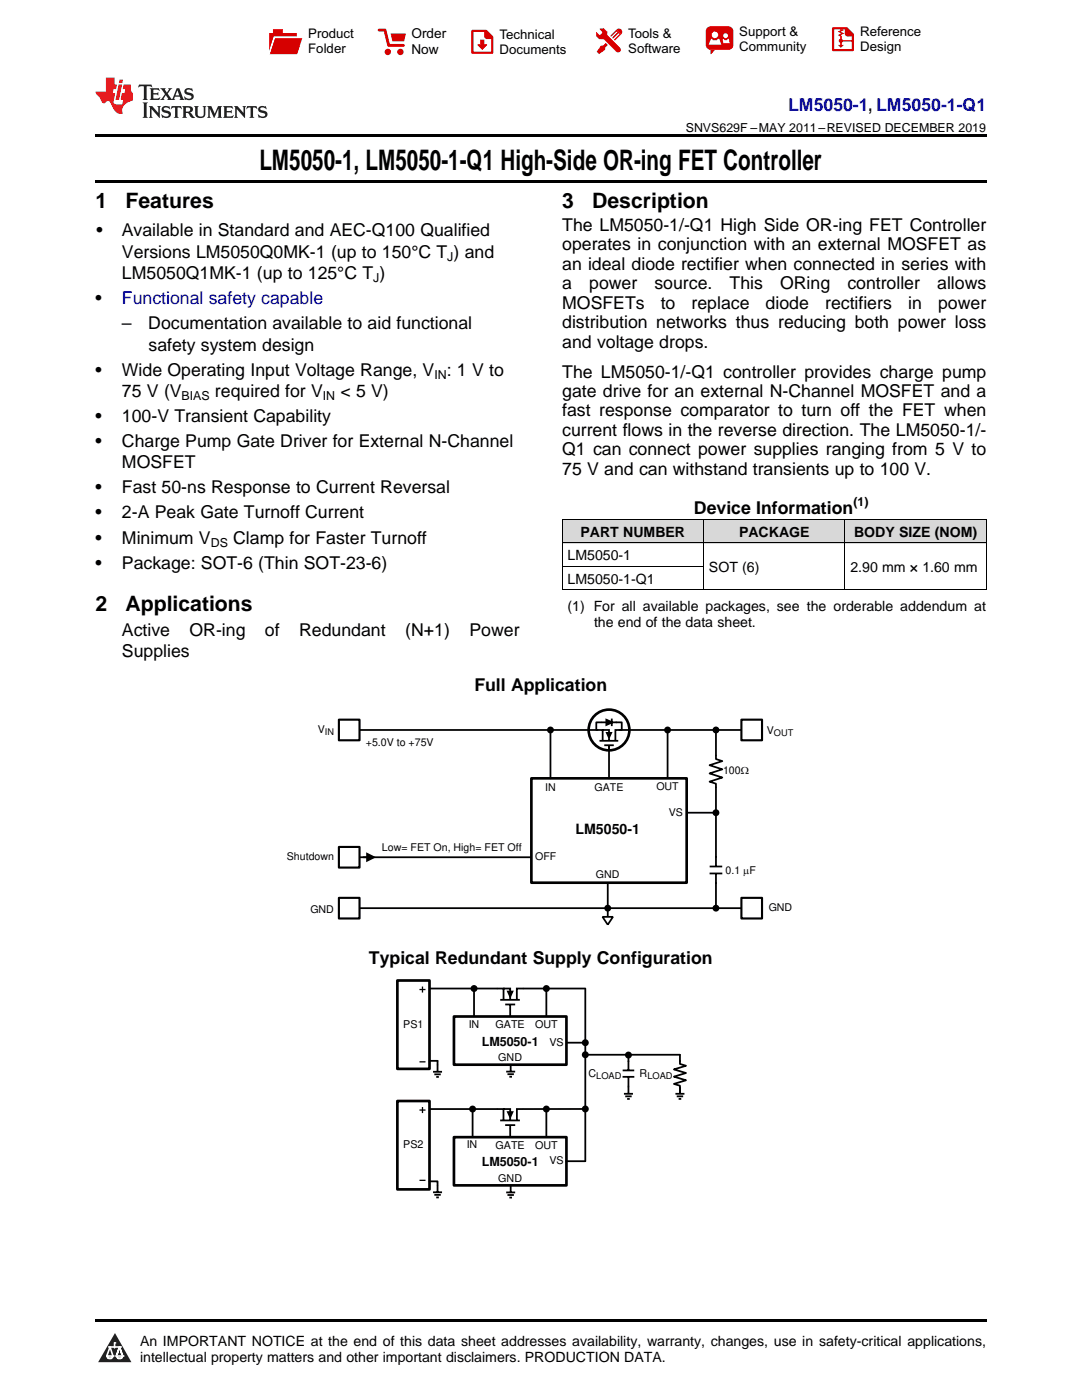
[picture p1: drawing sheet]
<svg xmlns="http://www.w3.org/2000/svg" width="216mm" height="279mm" viewBox="0 0 216 279" stroke-linecap="round" stroke-linejoin="round" font-family="sans-serif">
<g fill="#d8d8d8">
<path d="M112.2 103.8h28.2v4.6h-28.2z"/>
<path d="M140.4 103.8h28.2v4.6h-28.2z"/>
<path d="M168.6 103.8h28.2v4.6h-28.2z"/>
</g>
<path d="M22.9 266l3.3 5.9h-6.6z" fill-rule="evenodd" fill="#231f20"/>
<path d="M21.3 270.6h1.2l-.3 .5h-.3a.53 .53 0 0 1-.6-.5z" fill-rule="evenodd" fill="#fff"/>
<path d="M21.3 270.6h1.2l-.3 .5h-.3a.53 .53 0 0 1-.6-.5z" fill="none" stroke="#231f20" stroke-width=".33"/>
<path d="M21.3 270.6l1.2 .1-.3 .4h-.5z" fill="none" stroke="#fff" stroke-width=".33"/>
<path d="M22.9 268.9h.1" fill="none" stroke="#fff" stroke-width=".33"/>
<path d="M22.9 268v.9z" fill="#fff"/>
<path d="M22.9 268v.9z" fill="none" stroke="#fff" stroke-width=".33"/>
<circle cx="22.9" cy="268" r=".16" fill="#fff"/>
<path d="M21.8 268.8h.1" fill="none" stroke="#fff" stroke-width=".33"/>
<path d="M21.8 268.8h2.2z" fill="#fff"/>
<path d="M21.8 268.8h2.2z" fill="none" stroke="#fff" stroke-width=".33"/>
<circle cx="24" cy="268.8" r=".16" fill="#fff"/>
<path d="M23.2 270.6h.1" fill="none" stroke="#fff" stroke-width=".33"/>
<path d="M23.8 268.8l-.6 1.8z" fill-rule="evenodd" fill="#fff"/>
<path d="M23.8 268.8l-.6 1.8z" fill="none" stroke="#fff" stroke-width=".33"/>
<path d="M23.8 268.8l.7 1.8z" fill-rule="evenodd" fill="#fff"/>
<path d="M23.8 268.8l.7 1.8z" fill="none" stroke="#fff" stroke-width=".33"/>
<path d="M24.4 270.6h.1" fill="none" stroke="#fff" stroke-width=".33"/>
<circle cx="21.3" cy="270.6" r=".16" fill="#fff"/>
<path d="M22 268.8l-.7 1.8z" fill="#fff"/>
<path d="M22 268.8l-.7 1.8z" fill="none" stroke="#fff" stroke-width=".33"/>
<path d="M22 268.8l.5 1.8z" fill="#fff"/>
<path d="M22 268.8l.5 1.8z" fill="none" stroke="#fff" stroke-width=".33"/>
<circle cx="22.5" cy="270.6" r=".16" fill="#fff"/>
<path d="M23.3 270.6h1.2a.63 .63 0 0 1-.6 .5 .63 .63 0 0 1-.6-.5z" fill-rule="evenodd" fill="#fff"/>
<path d="M23.3 270.6h1.2a.63 .63 0 0 1-.6 .5 .63 .63 0 0 1-.6-.5z" fill="none" stroke="#231f20" stroke-width=".33"/>
<path d="M23.3 270.6h1.2l-.4 .5h-.5z" fill="none" stroke="#fff" stroke-width=".33"/>
<path d="M23.2 270.6h.1" fill="none" stroke="#fff" stroke-width=".33"/>
<circle cx="24.5" cy="270.6" r=".16" fill="#fff"/>
<path d="M19 263.2h177.8v.5h-177.8z" fill="#000"/>
<g fill="#000">
<path d="M101.4 197.9h.9l-.5 1zM101.3 221.9h1l-.5 1.1z"/>
<circle cx="94.6" cy="197.3" r=".51"/>
<circle cx="109" cy="197.3" r=".51"/>
<circle cx="94.3" cy="221.3" r=".51"/>
<circle cx="109" cy="221.3" r=".51"/>
</g>
<g fill="none" stroke="#000" stroke-width=".36">
<path d="M83 197.3h17.5v2.1M94.6 197.3v6.4M99.8 199.5h3.9M100.5 197.3h1.3v2.2M101.4 197.9h.9l-.5 1zM109 197.3v6.4M116.7 197.3h-13.6v2.1M116.8 197.3v34.4M100.8 200.5h2M101 213.9h1.8M101.3 214.4h1.2M101.6 214.9h.6"/>
<path d="M101.8 200.6v3.1M101.9 212.5v1.3M82.9 221.3h17.6v2.2M94.3 221.3v6.4M99.8 223.6h3.9M100.5 221.3h1.3v2.3M100.8 224.5h2M101 238h1.8M101.3 238.5h1.2M101.3 221.9h1l-.5 1.1zM101.6 239h.6M101.8 224.7v3"/>
<path d="M101.9 236.6v1.3M109 221.3v6.4M116.8 221.3h-13.7v2.2"/>
<circle cx="94.6" cy="197.3" r=".51"/>
<circle cx="109" cy="197.3" r=".51"/>
<circle cx="94.3" cy="221.3" r=".51"/>
<circle cx="109" cy="221.3" r=".51"/>
</g>
<path d="M79.3 195.7h6.4v17.6h-6.4z" fill-rule="evenodd" fill="#fff"/>
<path d="M79.3 195.7h6.4v17.6h-6.4z" fill="none" stroke="#000" stroke-width=".53"/>
<path d="M79.3 219.7h6.4v17.7h-6.4z" fill-rule="evenodd" fill="#fff"/>
<path d="M79.3 219.7h6.4v17.7h-6.4z" fill="none" stroke="#000" stroke-width=".53"/>
<path d="M85.7 211.7h1.6v2.1M86.4 213.9h1.8M86.7 214.4h1.2M87 214.9h.6M85.7 235.8h1.6v2.1M86.4 237.9h1.8M86.7 238.5h1.2M87 239h.6" fill="none" stroke="#000" stroke-width=".36"/>
<path d="M90.6 202.9h22.4v9.6h-22.4z" fill-rule="evenodd" fill="#fff"/>
<path d="M90.6 202.9h22.4v9.6h-22.4z" fill="none" stroke="#000" stroke-width=".53"/>
<path d="M90.6 226.9h22.4v9.7h-22.4z" fill-rule="evenodd" fill="#fff"/>
<path d="M90.6 226.9h22.4v9.7h-22.4z" fill="none" stroke="#000" stroke-width=".53"/>
<g fill="none" stroke="#000" stroke-width=".36">
<path d="M113.2 208.1h3.6M116.8 210.5h18.9M124.2 214.9h2.4M124.2 213.6h2.4M124.5 218.3h1.8M124.8 218.8h1.2M125.1 219.3h.6M125.4 210.5v3.1M125.4 215v3.2M134.8 218.3h1.8M135 218.8h1.3M135.4 219.3h.5"/>
<path d="M135.7 211.7v.6l1.2 .4-2.4 .7 2.4 .7-2.4 .8 2.4 .7-2.4 .7 1.2 .4v.6M135.7 210.5v1.3M135.7 216.9v1.3M113 231.7h3.8"/>
<circle cx="116.8" cy="208.1" r=".51"/>
<circle cx="116.8" cy="210.5" r=".51"/>
<circle cx="125.4" cy="210.6" r=".51"/>
<circle cx="116.8" cy="221.3" r=".51"/>
</g>
<path d="M83.7 197.5h1.2M84.3 196.9v1.2M83.7 211.9h1.2M83.7 221.5h1.2M83.7 235.6h1.2M84.3 220.9v1.2" fill="none" stroke="#000" stroke-width=".26"/>
<g fill="#000">
<circle cx="116.8" cy="208.1" r=".51"/>
<circle cx="116.8" cy="210.5" r=".51"/>
<circle cx="125.4" cy="210.6" r=".51"/>
<circle cx="116.8" cy="221.3" r=".51"/>
</g>
<circle cx="121.5" cy="145.7" r="4.1" fill="#fff"/>
<circle cx="121.5" cy="145.7" r="4.1" fill="none" stroke="#000" stroke-width=".53"/>
<path d="M121 143.6l1.2 .6-1.2 .5zM121.1 146.3h.9l-.5 .9z" fill="#000"/>
<path d="M119.6 147.8h3.8M120.3 145.7h1.2v2.1M120.6 148.7h1.9M121 143.6l1.2 .6-1.2 .5zM121.1 146.3h.9l-.5 .9zM121.5 148.9v.6M122.1 143.4v1.5M123 144.2h1.1v1.5h-1.3v2M123 144.2h-4v1.5h1.3v2M69.3 171.1h52M121.3 175.7v5M136.5 162.2h6.4" fill="none" stroke="#000" stroke-width=".35"/>
<path d="M106 155.3h31v20.9h-31z" fill-rule="evenodd" fill="#fff"/>
<path d="M106 155.3h31v20.9h-31z" fill="none" stroke="#000" stroke-width=".53"/>
<path d="M120.2 183h2.1l-1 1.5zM121.3 181v2" fill="none" stroke="#000" stroke-width=".35"/>
<path d="M67.6 169h4.1v4.1h-4.1z" fill-rule="evenodd" fill="#fff"/>
<path d="M67.6 169h4.1v4.1h-4.1z" fill="none" stroke="#000" stroke-width=".42"/>
<path d="M70 181.2h78.3" fill="none" stroke="#000" stroke-width=".35"/>
<path d="M147.9 179.2h4.2v4.1h-4.2z" fill-rule="evenodd" fill="#fff"/>
<path d="M147.9 179.2h4.2v4.1h-4.2z" fill="none" stroke="#000" stroke-width=".42"/>
<g fill="#000">
<path d="M73.1 170.1l1.9 1-1.9 1z"/>
<circle cx="121.3" cy="181.2" r=".51"/>
</g>
<g fill="none" stroke="#000" stroke-width=".35">
<path d="M72.5 171.1h.8"/>
<circle cx="121.3" cy="181.2" r=".51"/>
</g>
<path d="M67.6 179.2h4.1v4.1h-4.1z" fill-rule="evenodd" fill="#fff"/>
<path d="M67.6 179.2h4.1v4.1h-4.1z" fill="none" stroke="#000" stroke-width=".42"/>
<g fill="none" stroke="#000" stroke-width=".35">
<path d="M70.5 145.7h48.7M109.8 145.7v9.6M121.5 149v6.3M123.6 145.7h26.9M133.2 145.6v9.7M142.9 145.7v5.8l1.2 .4-2.5 .8 2.5 .8-2.5 .9 2.5 .8-2.5 .8 1.3 .4v16.5M141.6 174.3h2.5M141.6 172.9h2.5M142.9 174.5v6.7"/>
<circle cx="109.8" cy="145.7" r=".51"/>
<circle cx="133.2" cy="145.7" r=".51"/>
<circle cx="142.9" cy="145.7" r=".51"/>
<circle cx="142.9" cy="162.2" r=".51"/>
<circle cx="142.9" cy="181.2" r=".51"/>
</g>
<g fill="#000">
<circle cx="109.8" cy="145.7" r=".51"/>
<circle cx="133.2" cy="145.7" r=".51"/>
<circle cx="142.9" cy="145.7" r=".51"/>
<circle cx="142.9" cy="162.2" r=".51"/>
<circle cx="142.9" cy="181.2" r=".51"/>
</g>
<path d="M147.9 143.6h4.2v4.1h-4.2z" fill-rule="evenodd" fill="#fff"/>
<path d="M147.9 143.6h4.2v4.1h-4.2z" fill="none" stroke="#000" stroke-width=".42"/>
<path d="M67.6 143.6h4.1v4.1h-4.1z" fill-rule="evenodd" fill="#fff"/>
<path d="M67.6 143.6h4.1v4.1h-4.1z" fill="none" stroke="#000" stroke-width=".42"/>
<path d="M112.2 117.7h84.6M112.2 113h28.2M112.2 108.4h84.6M112.2 103.7h84.6M112.2 103.7v14M140.4 103.7v14M168.6 103.7v14M196.8 103.7v14" fill="none" stroke="#000" stroke-width=".2"/>
<path d="M19 35.9h177.8v.5h-177.8zM19 26.8h177.8v.6h-177.8zM112.2 117.7h.1zM168.5 117.7h.1zM196.7 117.7h.1z" fill="#000"/>
<path d="M27.7 16.9l-.1 .6 .6-.3h.5v.2v2.2l-.2 .4h1l-.2-.4v-2.2v-.2h.5l.6 .3-.2-.6zM29.9 17.6l.2 .4v1.6l-.2 .4h1.9l.1-.6a1.09 1.09 0 0 1-1.3 .1v-.6h.6l.4 .2v-.7l-.2 .2h-.8v-.6l.2-.1a1.01 1.01 0 0 1 1 .3l-.1-.6zM32 17.6l.9 1.2-1 1.2h.9l-.2-.3 .5-.7 .5 .7-.3 .3h1.7l-.2-.3 .1-.4h1l.1 .4-.2 .3h1l-.3-.4-.7-2h-.5l-1 2.2-.8-1.1 .9-1.1h-.9l.2 .2-.4 .7-.4-.7 .2-.2zM35.4 18l.4 1h-.8zM37 17.7a.66 .66 0 0 0-.2 .8 .66 .66 0 0 0 .6 .4l.7 .2 .1 .2a.8 .8 0 0 1-.7 .4 .8 .8 0 0 1-.7-.5l.1 .8 .2-.2a.94 .94 0 0 0 1.1 .1 .94 .94 0 0 0 .4-.9 1.48 1.48 0 0 0-1.3-.6v-.4a1.1 1.1 0 0 1 1.2 .2l-.2-.6-.2 .1-.5-.1zM28.5 20.4l.2 .4v2.3l-.2 .4h1l-.2-.4v-2.3l.2-.4zM29.7 21.2l.2 .4v1.5l-.2 .4h.8l-.3-.4 .1-1.3 1.6 1.8v-2l.2-.4h-.7l.2 .2v1.1l-1.2-1.3zM32.5 21.3a.66 .66 0 0 0-.2 .8 .66 .66 0 0 0 .6 .4l.6 .2 .2 .2a.8 .8 0 0 1-.8 .4 .8 .8 0 0 1-.7-.5l.2 .7 .2-.1a.94 .94 0 0 0 1 .1 .94 .94 0 0 0 .5-1 1.47 1.47 0 0 0-1.3-.6l-.1-.3a1.1 1.1 0 0 1 1.3 .2l-.2-.6-.2 .1-.5-.2zM34.3 21.2l-.2 .6a.64 .64 0 0 1 .8-.3v1.6l-.2 .4h1l-.3-.4 .1-1.6a.66 .66 0 0 1 .8 .3l-.2-.6zM36.3 21.2l.3 .4v1.5l-.3 .4h1l-.2-.2v-.7h.5l.1 .1a.8 .8 0 0 0 1.2 .7l-1-1a.62 .62 0 0 0 .6-.5 .62 .62 0 0 0-.6-.7zM37.1 21.5h.1a.48 .48 0 0 1 .6 0 .48 .48 0 0 1 .1 .6l-.2 .1-.6 .1zM38.7 21.2l.2 .2a2.29 2.29 0 0 0 .4 2 1.05 1.05 0 0 0 1.7-.7v-1.3l.2-.2h-.8l.2 .4v1.1a.61 .61 0 0 1-.6 .6 .61 .61 0 0 1-.6-.6v-1.1l.3-.4zM41.3 21.2l.3 .4v1.5l-.3 .4h.8l-.2-.4v-1.4l.8 1.9 .9-1.9v1.4l-.2 .4h.9l-.2-.4v-1.5l.2-.4h-.8l-.7 1.5-.6-1.5zM44.5 21.2l.2 .4v1.5l-.2 .4h1.9l.2-.6a1.1 1.1 0 0 1-1.4 .2v-.7h.6l.4 .2v-.6l-.2 .1-.8 .1v-.6l.2-.1a1.02 1.02 0 0 1 1.1 .2l-.2-.5zM46.7 21.2l.2 .4v1.5l-.2 .4h.8l-.3-.4 .1-1.3 1.6 1.8v-2l.2-.4h-.7l.2 .2v1.1l-1.2-1.3zM49.3 21.2l-.1 .6a.64 .64 0 0 1 .8-.3v1.6l-.3 .4h1l-.2-.4v-1.6a.66 .66 0 0 1 .8 .3l-.1-.6zM51.7 21.3a.66 .66 0 0 0-.2 .7 .66 .66 0 0 0 .7 .5l.6 .2 .1 .2a.8 .8 0 0 1-.7 .4 .8 .8 0 0 1-.7-.5l.1 .7 .2-.1a.94 .94 0 0 0 1.1 .1 .94 .94 0 0 0 .4-1 1.48 1.48 0 0 0-1.2-.6l-.1-.3a1.1 1.1 0 0 1 1.2 .2l-.2-.6-.1 .1-.6-.2z" fill="#231f20"/>
<path d="M21.1 15.5v2.8h-2v.4l.9 .9a.96 .96 0 0 0 1 1 .59 .59 0 0 1 .5-.4 .59 .59 0 0 1 .5 .3l.4 .8a1.61 1.61 0 0 0 2.1 1.3 1.63 1.63 0 0 1 1.1-2.2l.9-.3v-1.5a1.6 1.6 0 0 1-.4-1.7h-1.4l-.2 .9h.5l-.2 .8h-.5l-.2 1v.3h.5l-.2 .9h-.7a.74 .74 0 0 1-1-.6l.3-1.6h-.5l.2-.8h.5l.1-.9h-.4v-1.4zM23.7 16.9l-.7 3h.8l.6-3zM23.8 15.9l-.1 .7h.7l.2-.7z" fill="#ee1d23"/>
<g fill="#d60000">
<path d="M54.5 5.8h2v.8h2.7v4.2h-5.5v-4.2h.8z" fill-rule="evenodd"/>
<path d="M54.8 7.5h5.6l-1.1 3.3h-5.6z" fill-rule="evenodd"/>
</g>
<path d="M54.7 7.4h5.7l-.1 .1h-5.5l-1.1 3.3z" fill-rule="evenodd" fill="#fff"/>
<path d="M54.7 7.4h5.7l-.1 .1h-5.5l-1.1 3.3z" fill="none" stroke="#fff" stroke-width=".2"/>
<path d="M75.6 6h1.2l.7 3.1h3" fill="none" stroke="#d60000" stroke-width=".56"/>
<g fill="#d60000">
<path d="M77.9 6.7h3.1l-.4 1.5h-2.3z" fill-rule="evenodd"/>
<circle cx="77.4" cy="10.4" r=".64"/>
<circle cx="79.9" cy="10.4" r=".64"/>
</g>
<path d="M94.3 6.2h2.7l1.2 1.2v3.1h-3.9z" fill="none" stroke="#d60000" stroke-width=".44"/>
<g fill="#d60000">
<path d="M95.8 7.9h.8v1h.6l-1 1.1-.9-1v-.1h.5z" fill-rule="evenodd"/>
<path d="M96.6 6.2h.4l1.2 1.2v.4h-1.2l-.4-.4z" fill-rule="evenodd"/>
<path d="M119.7 5.7h.8l.6 .6 .1 .7 2.5 2.5-.7 .8-2.4-2.3-1.1-.2-.5-.6v-.8l.7 .6 .5-.4v-.2l-.5-.5z" fill-rule="evenodd"/>
<path d="M119.9 9.1h.5l.5-.5 .4 .4-.5 .5-.1 .4-1.2 .9-.4-.5z" fill-rule="evenodd"/>
<path d="M123 5.9a.67 .67 0 0 1 1 0 .67 .67 0 0 1 0 .9z" fill-rule="evenodd"/>
<path d="M123 5.9l1 .9-1.2 1.2h-.2v-.2l.9-.9 .1-.2h-.2l-1 1h-.2v-.2l1-1v-.2h-.2l-1 1h-.2v-.2z" fill-rule="evenodd"/>
<circle cx="123.3" cy="9.9" r=".54"/>
</g>
<path d="M121.1 6.3l-.1 .7" fill="none" stroke="#d60000" stroke-width=".2"/>
<g fill="#d60000">
<path d="M141.1 5.5l.7-.2h3.6a.95 .95 0 0 1 .9 .9v2.8a.95 .95 0 0 1-.9 .9h-3.6a.95 .95 0 0 1-1-.9v-2.8z" fill-rule="evenodd"/>
<path d="M141.8 9.9h.9l-.8 .9h-.1z" fill-rule="evenodd"/>
</g>
<g fill="#fff">
<path d="M144.3 8.6h1.3z"/>
<path d="M141.9 7.8h.2l.2 .2h.7l.2-.2h.3l.4 1.1h-2.5z" fill-rule="evenodd"/>
<path d="M144.2 7.8h.2l.2 .2h.5l.1-.2h.2l.2 .8h-1.3z" fill-rule="evenodd"/>
<circle cx="142.6" cy="6.9" r=".65"/>
<circle cx="144.8" cy="7.1" r=".48"/>
</g>
<path d="M166.2 5.6h2.8l1.2 1.3v3.1h-4z" fill="none" stroke="#d60000" stroke-width=".44"/>
<path d="M167.8 7.3v1.8M167.8 8.1h2.3" fill="none" stroke="#d60000" stroke-width=".3"/>
<g fill="#d60000">
<path d="M168.6 5.6h.4l1.2 1.3v.4h-1.1l-.5-.6z" fill-rule="evenodd"/>
<circle cx="167.8" cy="8.1" r=".42"/>
<circle cx="169.1" cy="6.7" r=".55"/>
</g>
<g fill="#d60000">
<path d="M167.2 9h1.2l-.6 .5z"/>
<path d="M167.5 5.8h.6l.3 .2-.6 .3 .6 .4-.7 .3 .2 .3h-.2l-.5-.3 .6-.3-.6-.4 .6-.3z"/>
</g>
<text font-size="5.6" x="51.8" y="33.9">LM5050-1, LM5050-1-Q1 High-Side OR-ing FET Controller</text>
<g font-size="4.2">
<text x="19" y="41.5">1</text>
<text x="25" y="41.5">Features</text>
<text x="112.2" y="41.5">3</text>
<text x="118.2" y="41.5">Description</text>
<text x="19" y="121.9">2</text>
<text x="25" y="121.9">Applications</text>
</g>
<text font-size="3.5" fill="#00f" x="157.3" y="22.2">LM5050-1, LM5050-1-Q1</text>
<g font-size="3.5">
<text x="19.2" y="47.2">•</text>
<text x="24.3" y="47.2">Available in Standard and AEC-Q100 Qualified</text>
<text x="112.2" y="46.1">The LM5050-1/-Q1 High Side OR-ing FET Controller</text>
<text x="24.3" y="51.4">Versions LM5050Q0MK-1 (up to 150°C T ) and</text>
<text x="112.2" y="50">operates in conjunction with an external MOSFET as</text>
<text x="112.2" y="53.9">an ideal diode rectifier when connected in series with</text>
<text x="24.3" y="55.6">LM5050Q1MK-1 (up to 125°C T )</text>
<text x="112.2" y="57.7">a</text>
<text x="117.6" y="57.7">power</text>
<text x="130.6" y="57.7">source.</text>
<text x="145.6" y="57.7">This</text>
<text x="155.7" y="57.7">ORing</text>
<text x="169.1" y="57.7">controller</text>
<text x="187" y="57.7">allows</text>
<text x="19" y="60.6">•</text>
<text x="24.3" y="65.7">–</text>
<text x="29.6" y="65.7">Documentation available to aid functional</text>
<text x="112.2" y="61.6">MOSFETs</text>
<text x="112.2" y="65.5">distribution networks thus reducing both power loss</text>
<text x="131.8" y="61.6">to</text>
<text x="138" y="61.6">replace</text>
<text x="152.8" y="61.6">diode</text>
<text x="164.6" y="61.6">rectifiers</text>
<text x="181.2" y="61.6">in</text>
<text x="187.2" y="61.6">power</text>
<text x="29.6" y="70">safety system design</text>
<text x="112.2" y="69.4">and voltage drops.</text>
<text x="19" y="75">•</text>
<text x="24.3" y="75">Wide Operating Input Voltage Range, V</text>
<text x="89.1" y="75">: 1 V to</text>
<text x="112.2" y="75.4">The LM5050-1/-Q1 controller provides charge pump</text>
<text x="24.3" y="79.2">75 V (V</text>
<text x="42.9" y="79.2">required for V</text>
<text x="67.9" y="79.2">&lt; 5 V)</text>
<text x="112.2" y="79.2">gate drive for an external N-Channel MOSFET and a</text>
<text x="112.2" y="83.1">fast response comparator to turn off the FET when</text>
<text x="19" y="84.2">•</text>
<text x="19" y="89.2">•</text>
<text x="24.3" y="84.2">100-V Transient Capability</text>
<text x="24.3" y="89.2">Charge Pump Gate Driver for External N-Channel</text>
<text x="112.2" y="87">current flows in the reverse direction. The LM5050-1/-</text>
<text x="24.3" y="93.5">MOSFET</text>
<text x="112.2" y="90.9">Q1 can connect power supplies ranging from 5 V to</text>
<text x="112.2" y="94.8">75 V and can withstand transients up to 100 V.</text>
<text x="19" y="98.5">•</text>
<text x="24.3" y="98.5">Fast 50-ns Response to Current Reversal</text>
<text x="19" y="103.5">•</text>
<text x="24.3" y="103.5">2-A Peak Gate Turnoff Current</text>
<text x="138.5" y="102.5">Device Information</text>
<text x="19" y="108.5">•</text>
<text x="19" y="113.5">•</text>
<text x="24.3" y="108.5">Minimum V</text>
<text x="24.3" y="113.5">Package: SOT-6 (Thin SOT-23-6)</text>
<text x="46.5" y="108.5">Clamp for Faster Turnoff</text>
<text x="24.3" y="126.9">Active</text>
<text x="24.3" y="131.2">Supplies</text>
<text x="37.8" y="126.9">OR-ing</text>
<text x="52.9" y="126.9">of</text>
<text x="59.7" y="126.9">Redundant</text>
<text x="80.9" y="126.9">(N+1)</text>
<text x="93.7" y="126.9">Power</text>
<text x="94.7" y="137.9">Full Application</text>
<text x="73.6" y="192.4">Typical Redundant Supply Configuration</text>
</g>
<text font-size="3.5" fill="#0000c8" x="24.3" y="60.6">Functional safety capable</text>
<g font-size="2.8">
<text x="115.8" y="107.1">PART NUMBER</text>
<text x="147.5" y="107.1">PACKAGE</text>
<text x="170.4" y="107.1">BODY SIZE (NOM)</text>
<text x="113.2" y="111.8">LM5050-1</text>
<text x="113.2" y="116.5">LM5050-1-Q1</text>
<text x="141.5" y="114.1">SOT (6)</text>
<text x="169.7" y="114.1">2.90 mm × 1.60 mm</text>
<text x="113.2" y="122">(1) For all available packages, see the orderable addendum at</text>
<text x="118.5" y="125.1">the end of the data sheet.</text>
<text x="114.8" y="166.4">LM5050-1</text>
<text x="27.9" y="268.6">An IMPORTANT NOTICE at the end of this data sheet addresses availability, warranty, changes, use in safety-critical applications,</text>
<text x="27.9" y="271.8">intellectual property matters and other important disclaimers. PRODUCTION DATA.</text>
</g>
<g font-size="2.7">
<text x="82.1" y="7.7">Order</text>
<text x="82.1" y="10.7">Now</text>
</g>
<g font-size="2.6">
<text x="61.5" y="7.6">Product</text>
<text x="61.5" y="10.6">Folder</text>
<text x="99.7" y="7.8">Technical</text>
<text x="99.7" y="10.8">Documents</text>
<text x="125.3" y="7.6">Tools &amp;</text>
<text x="125.3" y="10.6">Software</text>
<text x="147.5" y="7.2">Support &amp;</text>
<text x="147.5" y="10.2">Community</text>
<text x="171.6" y="7.3">Reference</text>
<text x="171.6" y="10.2">Design</text>
</g>
<g font-size="2.5">
<text x="136.8" y="26.3">SNVS629F –MAY 2011–REVISED DECEMBER 2019</text>
<text x="89.3" y="52.1">J</text>
<text x="74.5" y="56.3">J</text>
<text x="86.7" y="75.7">IN</text>
<text x="36.2" y="79.9">BIAS</text>
<text x="64.4" y="79.9">IN</text>
<text x="170.3" y="101.1">(1)</text>
<text x="42.1" y="109.2">DS</text>
<text x="96.1" y="208.7">LM5050-1</text>
<text x="96.1" y="232.7">LM5050-1</text>
</g>
<g font-size="2.1">
<text x="63.4" y="146.3">V</text>
<text x="73" y="148.9">+5.0V to +75V</text>
<text x="153" y="146.4">V</text>
<text x="144.3" y="154.5">100:</text>
<text x="108.8" y="157.8">IN</text>
<text x="118.6" y="157.8">GATE</text>
<text x="131" y="157.7">OUT</text>
<text x="133.4" y="162.8">VS</text>
<text x="57.2" y="171.7">Shutdown</text>
<text x="76.2" y="169.8">Low= FET On, High= FET Off</text>
<text x="106.8" y="171.7">OFF</text>
<text x="118.9" y="175.3">GND</text>
<text x="144.8" y="174.4">0.1 PF</text>
<text x="61.9" y="182.1">GND</text>
<text x="153.4" y="181.8">GND</text>
<text x="80.5" y="205.1">PS1</text>
<text x="93.5" y="205.1">IN</text>
<text x="98.9" y="205.1">GATE</text>
<text x="106.8" y="205.1">OUT</text>
<text x="109.6" y="208.7">VS</text>
<text x="99.4" y="211.7">GND</text>
<text x="117.4" y="214.8">C</text>
<text x="127.6" y="214.9">R</text>
<text x="80.5" y="229.2">PS2</text>
<text x="93.1" y="229.2">IN</text>
<text x="98.9" y="229.3">GATE</text>
<text x="106.8" y="229.4">OUT</text>
<text x="109.6" y="232.4">VS</text>
<text x="99.4" y="235.8">GND</text>
</g>
<g font-size="1.9">
<text x="119" y="215.2">LOAD</text>
<text x="129.2" y="215.3">LOAD</text>
</g>
<g font-size="1.8">
<text x="64.8" y="146.7">IN</text>
<text x="154.4" y="146.8">OUT</text>
</g>
</svg>
